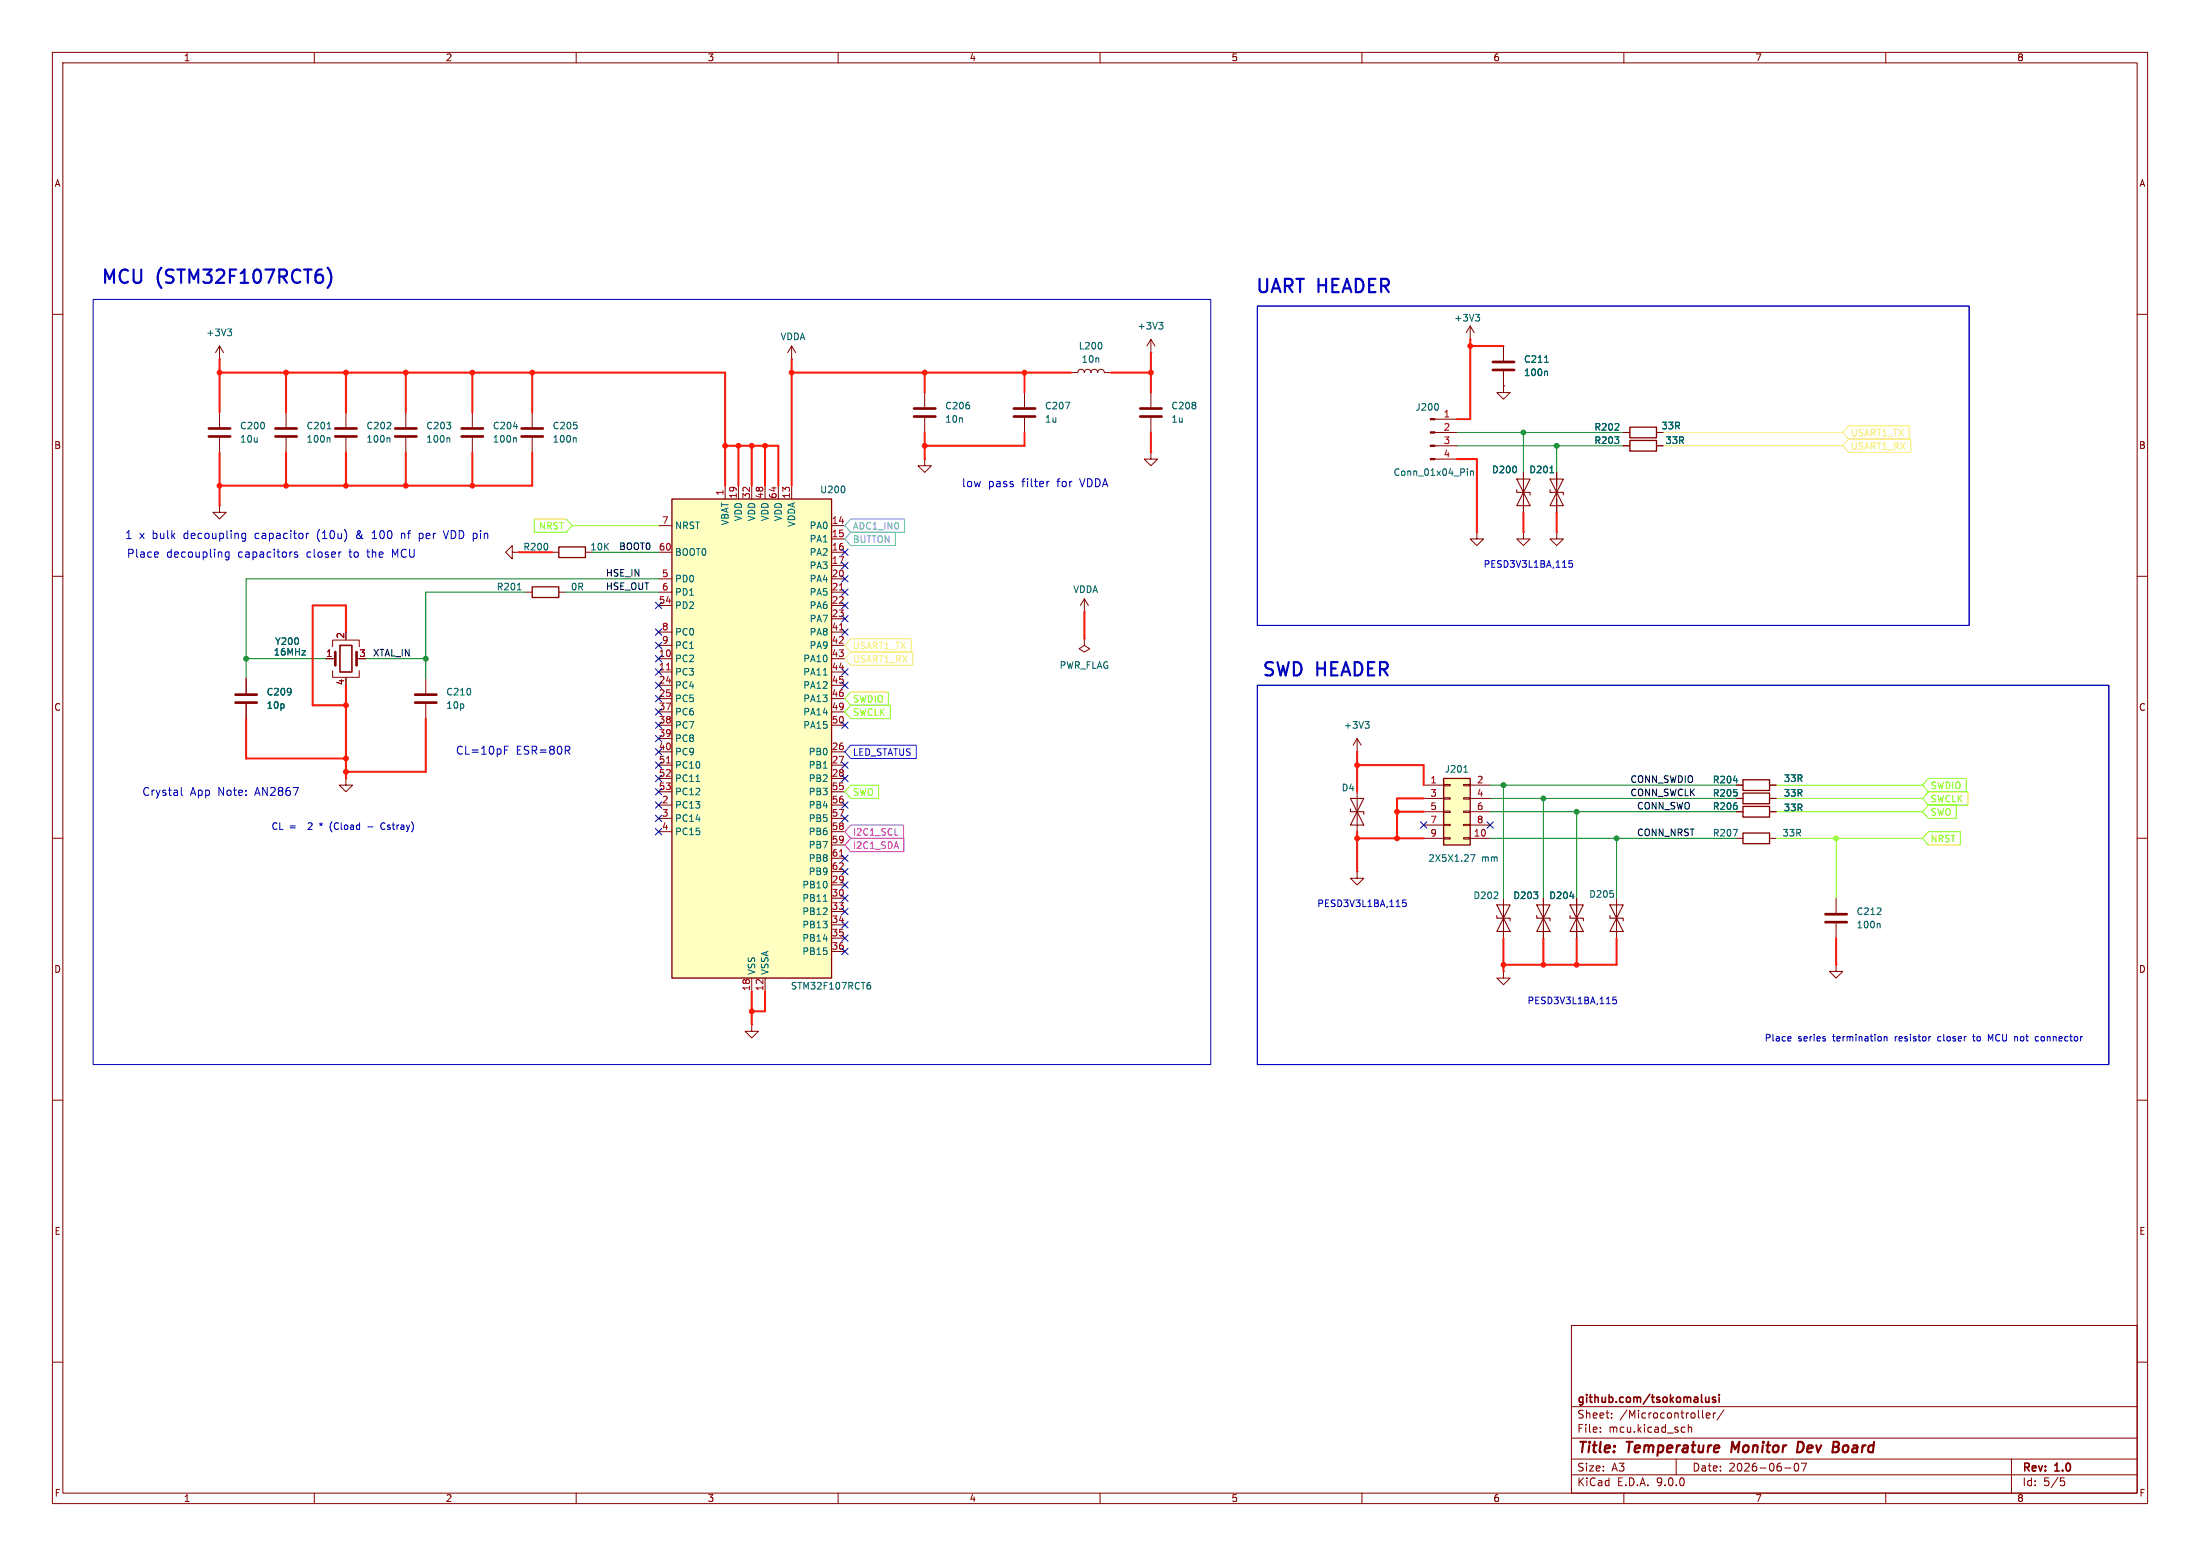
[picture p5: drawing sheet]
<svg xmlns="http://www.w3.org/2000/svg" width="420mm" height="297mm" viewBox="0 0 420 297" stroke-linecap="round" stroke-linejoin="round" font-family="sans-serif">
<g fill="none" stroke="#840000" stroke-width=".19">
<path d="M10 10h400v277h-400zM12 12h396v273h-396zM60 10v2M110 10v2M160 10v2M210 10v2M260 10v2M310 10v2M360 10v2M10 60h2M41.9 68.6h.1M41.9 66l-.8 1.3"/>
<path d="M41.9 66l.8 1.3M41.9 66v2.6M41.9 78.7v2.8M54.6 78.7v2.8M66 78.7v2.8M77.5 78.7v2.8M90.2 78.7v2.8M101.6 78.7v2.8M151.1 68.6h.1M151.1 66l-.7 1.3M151.1 66l.8 1.3M151.1 66v2.6"/>
<path d="M176.5 74.9v2.8M176.5 79.8v2.8M195.6 74.9v2.8M195.6 79.8v2.8M204.5 71.1h1.2a.64 .64 0 0 1 .7-.6 .64 .64 0 0 1 .6 .6 .64 .64 0 0 1 .6-.6 .64 .64 0 0 1 .7 .6 .64 .64 0 0 1 .6-.6 .64 .64 0 0 1 .6 .6 .64 .64 0 0 1 .7-.6 .64 .64 0 0 1 .6 .6h1.3M219.7 67.3h.1M219.7 64.8v2.5M219.7 74.9v2.8M219.7 79.8v2.8M219.7 64.8l-.8 1.2M219.7 64.8l.8 1.2M280.7 64.8h.1"/>
<path d="M280.7 62.2l-.8 1.3M280.7 62.2l.7 1.3M280.7 62.2v2.6M408 60h2M41.9 96.5v1.3h1.3l-1.3 1.3-1.3-1.3h1.3M41.9 96.5h.1M41.9 83.6v2.8M54.6 83.6v2.8M66 83.6v2.8M77.5 83.6v2.8M90.2 83.6v2.8M101.6 83.6v2.8"/>
<path d="M176.5 87.6v1.3h1.3l-1.3 1.3-1.2-1.3h1.2M176.5 87.6h.1M219.7 86.4v1.2h1.3l-1.3 1.3-1.3-1.3h1.3M219.7 86.4h.1M10 110h2M97.8 105.4v-1.3l-1.3 1.3 1.3 1.3v-1.3h1.3M99.1 105.4h.1M100.3 113h1.3M105.4 105.4h1.3M106.7 113h1.2M111.8 105.4h1.2M207 116.8h.1"/>
<path d="M207 114.3l-.8 1.3M207 114.3l.8 1.3M207 114.3v2.5M408 110h2M62.2 125.7h1.8M63.5 123.4v-1.2h5.1v1.2M63.5 128v1.3h5.1v-1.3M66 129.3v.2M81.3 129.5v2.8M81.3 134.4v2.8M207 121.9v1.3l1 .6-1 .7-1-.7 1-.6M207 121.9h.1"/>
<path d="M10 160h2M66 148.6v1.3h1.3l-1.3 1.2-1.2-1.2h1.2M66 148.6h.1M259.1 151.1v7.7M331.5 152.4h1.2M337.8 152.4h1.3M408 160h2M259.1 166.4v1.2h1.2l-1.2 1.3-1.3-1.3h1.3M259.1 166.4h.1M287 171.5v7.6M301 171.5v7.6M331.5 160h1.2"/>
<path d="M337.8 160h1.3M143.5 195.6v1.3h1.3l-1.3 1.2-1.3-1.2h1.3M143.5 195.6h.1M287 185.4v1.3h1.3l-1.3 1.3-1.3-1.3h1.3M287 185.4h.1M10 210h2M408 210h2M300 253h108v32h-108zM10 260h2M300 278.5h108M300 274.5h108M300 268.5h108"/>
<path d="M305.5 273.2v.2M305.5 272.5v.1M307.7 270.5v.2M307.7 269.8v.1M320 278.5v3M321.2 272.4l.5 .1M321.7 273.3l-.5 .1M322.3 272.5l.2-.1 .4 .1v.9M322.3 271.9v1.5M325 269.2v1.3l.2 .2M325.7 270.2l.7-.2v-.2l-.5-.1-.2 .2 .1 .7h.6M327.1 269.7v1"/>
<path d="M327.5 269.7l-.3 .1-.1 .2M329.1 269.1l-1.3 1.9M342.7 279.4l.2-.1a.8 .8 0 0 1 .5 .7 .8 .8 0 0 1-.5 .8l-.2-.2-.2-.4zM343.9 279.3h1l-.7 1.5M384 278.5v6.5M408 260h2M60 285v2M110 285v2M160 285v2M210 285v2M260 285v2M300 281.5h108"/>
<path d="M310 285v2M340.7 280.2h1.2M360 285v2M393.4 282.1h.7M393.5 282.7h.4l.3 .2-.2 .6-.5 .1"/>
</g>
<path d="M330.7 275.2l-.2 2M344 275.3l-.7-.1-.3 2h.5l.5-.3" fill="none" stroke="#840000" stroke-width=".4"/>
<path d="M64.9 123.2h2.3v5.1h-2.3zM325.6 266.7l.1 .9 .3 .1 .3-.2M326.3 266.7v1M327.5 266.8l-.4-.1-.2 .2 .1 .2 .5 .2v.3h-.6M328.2 266.2v.1M328.2 266.7v1" fill="none" stroke="#840000" stroke-width=".3"/>
<path d="M257.8 154.4v.5h2.5v.5M257.8 152.4h2.5l-1.2 2.5zM259.1 154.9l1.2 2.6h-2.5zM285.7 174.8v.5h2.6v.5M285.7 172.7h2.6l-1.3 2.6zM287 175.3l1.3 2.5h-2.6zM299.7 174.8v.5h2.6v.5M299.7 172.7h2.6l-1.3 2.6zM301 175.3l1.3 2.5h-2.6z" fill="none" stroke="#840000" stroke-width=".2"/>
<path d="M101.6 112h5.1v2h-5.1zM106.7 104.4h5.1v2h-5.1zM332.7 151.4h5.1v2h-5.1zM332.7 159h5.1v2h-5.1z" fill="none" stroke="#840000" stroke-width=".25"/>
<g fill="none" stroke="#006464" stroke-width=".19">
<path d="M43.4 62.8h.8l-.4 .5M44 63.3l.2 .2v.3l-.2 .3M203.4 76.8h.8l-.5 1.2M210.3 65.6v.8M221.2 61.5h.8l-.4 .5M221.8 62l.2 .3v.3l-.2 .2M281.7 60h.8l-.5 .5M282.2 60.5l.3 .2v.3l-.3 .3M62.5 81.9h.7M62.8 83.6l.2 .1v.7M74.3 83.6l.1 .1v.7M85.7 83.6l.2 .1v.7"/>
<path d="M98 81.4h.8M98.4 83.6l.2 .1v.7M109.8 83.6l.2 .1v.7M98.8 112.6h.7M330.9 158.3h.8l-.5 1.3M299.7 171.1h.8"/>
</g>
<g fill="none" stroke="#840000" stroke-width=".51">
<path d="M174.5 78h4.1M174.5 79.5h4.1M193.5 78h4.1M193.5 79.5h4.1M217.7 78h4M217.7 79.5h4M39.9 81.8h4M39.9 83.3h4M52.6 81.8h4M52.6 83.3h4M64 81.8h4.1M64 83.3h4.1"/>
<path d="M75.4 81.8h4.1M75.4 83.3h4.1M88.1 81.8h4.1M88.1 83.3h4.1M99.6 81.8h4M99.6 83.3h4M64 124.5v2.5M68.1 124.5v2.5M79.2 132.6h4.1M79.2 134.1h4.1"/>
</g>
<path d="M128.3 95.3h30.4v91.4h-30.4z" fill="#ffffc2"/>
<path d="M128.3 95.3h30.4v91.4h-30.4zM311.1 81.5h5.1v2.1h-5.1zM311.1 84.1h5.1v2h-5.1zM332.7 153.9h5.1v2.1h-5.1zM332.7 148.8h5.1v2.1h-5.1z" fill="none" stroke="#840000" stroke-width=".25"/>
<g fill="none" stroke="#840000" stroke-width=".19">
<path d="M287 73.7v1.2h1.3l-1.3 1.3-1.3-1.3h1.3M287 73.7h.1M287 66v2.8M287 70.9v2.8M138.4 92.7v2.6M141 92.7v2.6M143.5 92.7v2.6M146 92.7v2.6M148.6 92.7v2.6M151.1 92.7v2.6M273.9 82.6h4.2M273.9 85.1h4.2"/>
<path d="M273.9 80h4.2M273.9 87.6h4.2M290.8 90.2v7.6M297.2 90.2v7.6M309.9 82.6h1.2M309.9 85.1h1.2M316.2 82.6h1.3M316.2 85.1h1.3M125.7 100.3h2.6M125.7 105.4h2.6M125.7 110.5h2.6M125.7 113h2.6"/>
<path d="M125.7 115.6h2.6M158.7 100.3h2.6M158.7 105.4h2.6M158.7 110.5h2.6M158.7 113h2.6M158.7 115.6h2.6M158.7 102.9h2.6M158.7 108h2.6M158.7 118.1h2.6M281.9 101.6v1.3h1.3l-1.3 1.2-1.2-1.2h1.2M281.9 101.6h.1M290.8 101.6v1.3h1.3l-1.3 1.2-1.2-1.2h1.2"/>
<path d="M290.8 101.6h.1M297.2 101.6v1.3h1.2l-1.2 1.2-1.3-1.2h1.3M297.2 101.6h.1M47 129.5v2.8M47 134.4v2.8M125.7 120.7h2.6M125.7 123.2h2.6M125.7 125.7h2.6M125.7 128.3h2.6M125.7 130.8h2.6M125.7 133.4h2.6M125.7 135.9h2.6"/>
<path d="M125.7 138.4h2.6M158.7 120.7h2.6M158.7 123.2h2.6M158.7 125.7h2.6M158.7 128.3h2.6M158.7 130.8h2.6M158.7 133.4h2.6M158.7 135.9h2.6M158.7 138.4h2.6M125.7 141h2.6M125.7 143.5h2.6M125.7 146.1h2.6"/>
<path d="M125.7 148.6h2.6M125.7 151.1h2.6M125.7 153.7h2.6M125.7 156.2h2.6M125.7 158.8h2.6M158.7 143.5h2.6M158.7 146.1h2.6M158.7 148.6h2.6M158.7 151.1h2.6M158.7 153.7h2.6M158.7 156.2h2.6M158.7 158.8h2.6"/>
<path d="M331.5 154.9h1.2M331.5 149.9h1.2M337.8 154.9h1.3M337.8 149.9h1.3M158.7 161.3h2.6M158.7 163.8h2.6M158.7 166.4h2.6M158.7 168.9h2.6M158.7 171.5h2.6M158.7 174h2.6M158.7 176.5h2.6M158.7 179.1h2.6"/>
<path d="M294.6 171.5v7.6M308.6 171.5v7.6M350.5 171.5v2.7M350.5 176.3v2.8M143.5 186.7v2.5M146 186.7v2.5M158.7 181.6h2.6M350.5 184.2v1.2h1.3l-1.3 1.3-1.3-1.3h1.3M350.5 184.2h.1"/>
</g>
<path d="M160.3 112.6h.7M127.2 127.9h.8M160.3 120.2h.7M127.2 145.6h.8M160.3 163.4h.7" fill="none" stroke="#a90000" stroke-width=".19"/>
<g fill="none" stroke="#006464" stroke-width=".19">
<path d="M274.5 77.2l.1 .3-.1 .7M294.9 69.2h.7M295.2 70.9l.2 .1v.7M161.2 93v.8M280.1 89.5v.1M280.1 89.9v.8M280.7 89.9v.8M280.7 90l.2-.1 .3 .1 .1 .7M295.9 90.2h.7M157.2 128.8h.7M132.9 149.2h.7M330.9 149h.8"/>
<path d="M157.2 172h.7M358.7 176.3l.2 .1v.7M165.7 188h.3l.2 .2v.5l-.5 .1M166.1 187.5l-.4 .1"/>
</g>
<path d="M289.6 93.5v.5h2.5v.5M289.6 91.4h2.5l-1.3 2.6zM290.8 94l1.3 2.5h-2.5zM295.9 93.5v.5h2.5v.5M295.9 91.4h2.5l-1.2 2.6zM297.2 94l1.2 2.5h-2.5zM293.4 174.8v.5h2.5v.5M293.4 172.7h2.5l-1.3 2.6zM294.6 175.3l1.3 2.5h-2.5zM307.3 174.8v.5h2.6v.5M307.3 172.7h2.6l-1.3 2.6zM308.6 175.3l1.3 2.5h-2.6z" fill="none" stroke="#840000" stroke-width=".2"/>
<path d="M285 69.1h4.1M285 70.6h4.1M45 132.6h4M45 134.1h4M348.5 174.5h4.1M348.5 176h4.1" fill="none" stroke="#840000" stroke-width=".51"/>
<g fill="#840000" stroke="#840000" stroke-width=".19">
<path d="M273 79.9h.9v.2h-.9z"/>
<path d="M273 82.4h.9v.3h-.9z"/>
<path d="M273 85h.9v.2h-.9z"/>
<path d="M273 87.5h.9v.3h-.9z"/>
</g>
<path d="M275.6 148.6h5.1v12.7h-5.1z" fill="#ffffc2"/>
<path d="M275.6 148.6h5.1v12.7h-5.1z" fill="none" stroke="#840000" stroke-width=".25"/>
<g fill="none" stroke="#840000" stroke-width=".19">
<path d="M287 73.7h.1M287 66v2.8M287 70.9v2.8M290.8 90.2v2.5M290.8 95.3v2.5M297.2 90.2v2.5M297.2 95.3v2.5M309.9 85.1h1.2M309.9 82.6h1.2M316.2 85.1h1.3M316.2 82.6h1.3M47 129.5v2.8"/>
<path d="M47 134.4v2.8M62.2 125.7h1.3M259.1 143.5h.1M259.1 141l-.8 1.2M259.1 141l.7 1.2M259.1 141v2.5M271.8 149.9h3.8M271.8 152.4h3.8M271.8 154.9h3.8M271.8 157.5h3.8M275.6 149.7h1.3v.3h-1.3zM275.6 152.3h1.3v.2h-1.3z"/>
<path d="M275.6 154.8h1.3v.3h-1.3zM275.6 157.4h1.3v.2h-1.3zM275.6 159.9h1.3v.2h-1.3zM279.4 149.7h1.3v.3h-1.3zM279.4 152.3h1.3v.2h-1.3zM279.4 154.8h1.3v.3h-1.3zM279.4 157.4h1.3v.2h-1.3zM279.4 159.9h1.3v.2h-1.3zM280.7 149.9h3.8M280.7 152.4h3.8M280.7 154.9h3.8M280.7 157.5h3.8"/>
<path d="M331.5 149.9h1.2M331.5 152.4h1.2M331.5 154.9h1.2M337.8 149.9h1.3M337.8 152.4h1.3M337.8 154.9h1.3M271.8 160h3.8M280.7 160h3.8M294.6 171.5v2.5M294.6 176.5v2.6M301 171.5v2.5M301 176.5v2.6"/>
</g>
<path d="M294.9 69.2h.7M295.2 70.9l.2 .1v.7M295.9 90.2h.7M260.6 137.7h.8l-.4 .5M261.1 138.2l.3 .3v.3l-.3 .2M279.5 147.4h.7M330.9 149h.8M280.7 163.1h.9l-.6 1.3M299.7 171.1h.8" fill="none" stroke="#006464" stroke-width=".19"/>
<path d="M317.5 82.6h34.3M317.5 85.1h34.3M352.9 83.8h11.9v2.6h-11.9l-1.1-1.3zM352.9 81.3h11.6v2.5h-11.6l-1.1-1.2zM162.4 124.5h11.9v2.5h-11.9l-1.1-1.3zM162.4 121.9h11.6v2.6h-11.6l-1.1-1.3z" fill="none" stroke="#ffeb67" stroke-width=".19"/>
<g fill="none" stroke="#80ff14" stroke-width=".19">
<path d="M102 99.1h6.1l1.1 1.2-1.1 1.3h-6.1zM109.2 100.3h16.5M162.4 132.1h7.2v2.5h-7.2l-1.1-1.2zM162.4 134.6h7.6v2.6h-7.6l-1.1-1.3zM162.4 149.9h5.3v2.5h-5.3l-1.1-1.3zM339.1 154.9h27.9M339.1 152.4h27.9M339.1 149.9h27.9M368.1 148.6h7.2v2.5h-7.2l-1.1-1.2zM368.1 158.7h6.2v2.6h-6.2l-1.1-1.3zM368.1 153.7h5.4v2.5h-5.4l-1.1-1.3zM368.1 151.1h7.6v2.6h-7.6l-1.1-1.3z"/>
<path d="M339.1 160h27.9M350.5 160v11.5"/>
</g>
<path d="M162.4 157.5h10.1v2.5h-10.1l-1.1-1.2zM170.9 159.4h.6M162.4 160h10.2v2.6h-10.2l-1.1-1.3z" fill="none" stroke="#fc0bff" stroke-width=".19"/>
<path d="M162.4 99.1h10.3v2.5h-10.3l-1.1-1.3zM162.4 101.6h8.5v2.5h-8.5l-1.1-1.2z" fill="none" stroke="#23e8ff" stroke-width=".19"/>
<path d="M162.4 142.2h12.5v2.6h-12.5l-1.1-1.3z" fill="none" stroke="#2800ff" stroke-width=".19"/>
<g fill="none" stroke="#ff1a05" stroke-width=".38">
<path d="M41.9 68.6v10.1M41.9 71.1h96.5v21.6M54.6 71.1v7.6M66 71.1v7.6M77.5 71.1v7.6M90.2 71.1v7.6M101.6 71.1v7.6M151.1 71.1h53.4M151.1 68.6v24.1M176.5 71.1v3.8M195.6 71.1v3.8M212.1 71.1h7.6"/>
<path d="M219.7 67.3v7.6M280.7 64.8v15.2h-2.6M280.7 66h6.3M41.9 86.4v10.1M54.6 86.4v6.3M66 86.4v6.3M77.5 86.4v6.3M90.2 86.4v6.3M101.6 86.4v6.3h-59.7M138.4 85.1h10.2v7.6M141 85.1v7.6M143.5 85.1v7.6"/>
<path d="M146 85.1v7.6M176.5 82.6v5M195.6 82.6v2.5h-19.1M219.7 82.6v3.8M278.1 87.6h3.8v14M290.8 97.8v3.8M297.2 97.8v3.8M99.1 105.4h6.3M207 116.8v5.1M47 137.2v7.6h19M66 120.7v-5.1h-6.3v19h6.3M66 130.8v17.8"/>
<path d="M81.3 137.2v10.1h-15.3M259.1 143.5v7.6M259.1 158.8v7.6M259.1 146.1h12.7v3.8M266.7 154.9h5.1M271.8 152.4h-5.1v7.6M259.1 160h12.7M287 179.1v6.3M294.6 179.1v5.1M301 179.1v5.1M308.6 179.1v5.1h-21.6M350.5 179.1v5.1"/>
<path d="M143.5 189.2v6.4M146 189.2v3.8h-2.5"/>
</g>
<g fill="none" stroke="#009600" stroke-width=".19">
<path d="M278.1 82.6h31.8M278.1 85.1h31.8M290.8 82.6v7.6M297.2 85.1v5.1M100.3 113h-19v16.5M107.9 113h17.8M113 105.4h12.7M125.7 110.5h-78.7v19M47 125.7h15.2M69.8 125.7h11.5M284.5 154.9h47M284.5 149.9h47"/>
<path d="M284.5 152.4h47M287 149.9v21.6M294.6 152.4v19.1M301 154.9v16.6M284.5 160h47M308.6 160v11.5"/>
</g>
<g fill="none" stroke="#000084" stroke-width=".19">
<path d="M125.1 115l1.2 1.2M126.3 115l-1.2 1.2M160.7 112.4l1.2 1.2M160.7 107.3l1.2 1.3M160.7 104.8l1.2 1.2M160.7 117.5l1.2 1.2M160.7 115l1.2 1.2M160.7 109.9l1.2 1.2M161.9 112.4l-1.2 1.2M161.9 107.3l-1.2 1.3M161.9 104.8l-1.2 1.2M161.9 115l-1.2 1.2"/>
<path d="M161.9 117.5l-1.2 1.2M161.9 109.9l-1.2 1.2M125.1 120l1.2 1.3M125.1 135.3l1.2 1.2M125.1 137.8l1.2 1.2M125.1 132.7l1.2 1.3M125.1 122.6l1.2 1.2M125.1 125.1l1.2 1.2M125.1 127.7l1.2 1.2M125.1 130.2l1.2 1.2M126.3 120l-1.2 1.3M126.3 135.3l-1.2 1.2"/>
<path d="M126.3 137.8l-1.2 1.2M126.3 132.7l-1.2 1.3M126.3 122.6l-1.2 1.2M126.3 125.1l-1.2 1.2M126.3 127.7l-1.2 1.2M126.3 130.2l-1.2 1.2M160.7 130.2l1.2 1.2M160.7 137.8l1.2 1.2M160.7 127.7l1.2 1.2M160.7 120l1.2 1.3M161.9 130.2l-1.2 1.2M161.9 137.8l-1.2 1.2"/>
<path d="M161.9 127.7l-1.2 1.2M161.9 120l-1.2 1.3M125.1 148l1.2 1.2M125.1 150.5l1.2 1.2M125.1 145.4l1.2 1.3M125.1 142.9l1.2 1.2M125.1 140.4l1.2 1.2M125.1 153.1l1.2 1.2M125.1 158.1l1.2 1.3M125.1 155.6l1.2 1.2M126.3 148l-1.2 1.2M126.3 142.9l-1.2 1.2"/>
<path d="M126.3 150.5l-1.2 1.2M126.3 145.4l-1.2 1.3M126.3 155.6l-1.2 1.2M126.3 140.4l-1.2 1.2M126.3 153.1l-1.2 1.2M126.3 158.1l-1.2 1.3M160.7 145.4l1.2 1.3M160.7 153.1l1.2 1.2M160.7 155.6l1.2 1.2M160.7 148l1.2 1.2M161.9 145.4l-1.2 1.3M161.9 153.1l-1.2 1.2"/>
<path d="M161.9 155.6l-1.2 1.2M161.9 148l-1.2 1.2M271.2 156.9l1.2 1.2M272.4 156.9l-1.2 1.2M283.9 156.9l1.2 1.2M285.1 156.9l-1.2 1.2M160.7 168.3l1.2 1.2M160.7 178.5l1.2 1.2M160.7 165.8l1.2 1.2M160.7 170.8l1.2 1.3M160.7 175.9l1.2 1.2M160.7 173.4l1.2 1.2"/>
<path d="M160.7 163.2l1.2 1.2M161.9 168.3l-1.2 1.2M161.9 178.5l-1.2 1.2M161.9 165.8l-1.2 1.2M161.9 170.8l-1.2 1.3M161.9 175.9l-1.2 1.2M161.9 173.4l-1.2 1.2M161.9 163.2l-1.2 1.2M160.7 181l1.2 1.2M161.9 181l-1.2 1.2"/>
</g>
<g fill="none" stroke="#0000c2" stroke-width=".19">
<path d="M17.8 57.2h213.3v146h-213.3zM240 58.4h135.9v61h-135.9zM200.3 91.9l-.3 .1M206.1 91.4l.5 1.5M30 105.3l.2 .4-.7 .2M30.2 106.3l-.2 .1M43.7 105.3v1.3l-.3 .3-.3-.1M43.7 105.4l-.4-.1-.3 .3 .1 .7h.6M46.3 102.7h.6M46.3 101.9h.6M46.9 101.8v1.2l-.2 .2-.3 .1M56.8 105.4l-.4-.1-.2 .3 .1 .2 .5 .1v.4h-.6"/>
<path d="M58.9 101.8l-.3 .1M61 101.1a1.79 1.79 0 0 0 0 2.2M65 105.3h.1M68.6 101.3l-.2 .1-.1 .2 .6 .9M68.7 101.8l-.6 .5 .1 .4 .4 .1M71 102.8h.9M71.2 101.6l.3-.3v1.5M76.6 101.9l.3-.1 .3 .1 .1 .9M80.7 101.9v.8M86.5 101.3h-.4v1.5h.4M300.2 107h-.6l-.1 .6 .2-.1 .4 .1 .1 .1v.5l-.2 .1-.5-.1M240 130.8h162.6v72.4h-162.6z"/>
<path d="M34.6 150.3v1.3l.2 .2M61 157.2l.3 .1M63.3 156.9a1.49 1.49 0 0 0 0 1.8M70.2 157.8h1M73.4 157.1a.59 .59 0 0 0-.7 .6 .59 .59 0 0 0 .7 .6M96.3 143.2h.5M96.3 142.4h.7M108.3 143.2l.5 .8M108.6 142.5l.2 .2-.2 .5M268.4 171.8h-.6l-.1 .6 .2-.1h.5l.1 .2-.1 .4-.2 .1-.5-.1M308.5 190.3h-.6v.6l.2-.1 .4 .1 .1 .1-.1 .5-.1 .1-.5-.1M341.7 197.9l.2 .3-.6 .1"/>
<path d="M341.9 198.6l-.2 .1M348.4 198.3v.3M359.7 197.9v.8M359.7 198l.2-.1h.3v.8M368.6 197.9h-.3M376.6 197.9h.5M376.7 197.4l.1 1.2M380 198.3l-.4-.9v1.3M388.7 197.9h.4M388.7 198.6h.4"/>
</g>
<path d="M62.5 51.1a2.91 2.91 0 0 1 0 3.9" fill="none" stroke="#0000c2" stroke-width=".41"/>
<g fill="#ff1a05" stroke="#ff1a05" stroke-width=".19">
<circle cx="90.2" cy="71.1" r=".46"/>
<circle cx="77.5" cy="71.1" r=".46"/>
<circle cx="66" cy="71.1" r=".46"/>
<circle cx="66" cy="92.7" r=".46"/>
<circle cx="77.5" cy="92.7" r=".46"/>
<circle cx="41.9" cy="92.7" r=".46"/>
<circle cx="41.9" cy="71.1" r=".46"/>
<circle cx="54.6" cy="92.7" r=".46"/>
<circle cx="54.6" cy="71.1" r=".46"/>
<circle cx="66" cy="144.8" r=".46"/>
<circle cx="66" cy="147.3" r=".46"/>
<circle cx="143.5" cy="193" r=".46"/>
<circle cx="90.2" cy="92.7" r=".46"/>
<circle cx="66" cy="134.6" r=".46"/>
<circle cx="101.6" cy="71.1" r=".46"/>
<circle cx="138.4" cy="85.1" r=".46"/>
<circle cx="141" cy="85.1" r=".46"/>
<circle cx="176.5" cy="85.1" r=".46"/>
<circle cx="151.1" cy="71.1" r=".46"/>
<circle cx="143.5" cy="85.1" r=".46"/>
<circle cx="146" cy="85.1" r=".46"/>
<circle cx="195.6" cy="71.1" r=".46"/>
<circle cx="176.5" cy="71.1" r=".46"/>
<circle cx="219.7" cy="71.1" r=".46"/>
<circle cx="280.7" cy="66" r=".46"/>
<circle cx="259.1" cy="160" r=".46"/>
<circle cx="266.7" cy="154.9" r=".46"/>
<circle cx="266.7" cy="160" r=".46"/>
<circle cx="259.1" cy="146.1" r=".46"/>
<circle cx="287" cy="184.2" r=".46"/>
<circle cx="294.6" cy="184.2" r=".46"/>
<circle cx="301" cy="184.2" r=".46"/>
</g>
<g fill="#009600" stroke="#009600" stroke-width=".19">
<circle cx="47" cy="125.7" r=".46"/>
<circle cx="81.3" cy="125.7" r=".46"/>
<circle cx="308.6" cy="160" r=".46"/>
<circle cx="290.8" cy="82.6" r=".46"/>
<circle cx="297.2" cy="85.1" r=".46"/>
<circle cx="287" cy="149.9" r=".46"/>
<circle cx="301" cy="154.9" r=".46"/>
<circle cx="294.6" cy="152.4" r=".46"/>
</g>
<circle cx="350.5" cy="160" r=".46" fill="#80ff14" stroke="#80ff14" stroke-width=".19"/>
<g font-size="3.5" fill="#0000c2">
<text x="19.1" y="54.7">MCU</text>
<text x="29.9" y="54.7">(STM32F107RCT6)</text>
<text x="239.5" y="56.5">UART HEADER</text>
<text x="240.7" y="129.6">SWD HEADER</text>
</g>
<g font-size="2.8" fill="#840000">
<text x="301" y="277.9">Title:</text>
<text x="310.6" y="277.9">Temperature</text>
<text x="331.4" y="277.9">Monitor</text>
<text x="344.7" y="277.9">Dev</text>
<text x="352.3" y="277.9">Board</text>
</g>
<g font-size="2.1" fill="#0000c2">
<text x="183.5" y="93.3">low</text>
<text x="188.7" y="93.3">pass</text>
<text x="195.3" y="93.3">filter</text>
<text x="202.3" y="93.3">for</text>
<text x="206.9" y="93.3">VDDA</text>
<text x="23.7" y="103.2">1</text>
<text x="24.1" y="106.7">Place</text>
<text x="26.6" y="103.2">x</text>
<text x="29.3" y="103.2">bulk</text>
<text x="31.8" y="106.7">decoupling</text>
<text x="35.5" y="103.2">decoupling</text>
<text x="45.5" y="106.7">capacitors</text>
<text x="49.3" y="103.2">capacitor</text>
<text x="58.7" y="106.7">closer</text>
<text x="61.4" y="103.2">(10u)</text>
<text x="67" y="106.7">to</text>
<text x="69.2" y="103.2">&amp;</text>
<text x="70.5" y="106.7">the</text>
<text x="72.5" y="103.2">100</text>
<text x="75.4" y="106.7">MCU</text>
<text x="78.3" y="103.2">nf</text>
<text x="82" y="103.2">per</text>
<text x="87" y="103.2">VDD pin</text>
<text x="86.9" y="144.3">CL=10pF</text>
<text x="98.5" y="144.3">ESR=80R</text>
<text x="27.1" y="152.1">Crystal</text>
<text x="36.3" y="152.1">App</text>
<text x="41.7" y="152.1">Note:</text>
<text x="48.9" y="152.1">AN2867</text>
</g>
<g font-size="2.1" fill="#840000">
<text x="301" y="268.2">github.com/tsokomalusi</text>
<text x="301" y="273.7">File:</text>
<text x="301" y="271">Sheet:</text>
<text x="307.1" y="273.7">mcu.kicad_sch</text>
<text x="309.2" y="271">/Microcontroller/</text>
<text x="301" y="281.1">Size:</text>
<text x="307.6" y="281.1">A3</text>
<text x="323" y="281.1">Date:</text>
<text x="330" y="281.1">2026-06-07</text>
<text x="386" y="281.3">Rev:</text>
<text x="392.4" y="281.3">1.0</text>
<text x="301" y="283.9">KiCad</text>
<text x="308.7" y="283.9">E.D.A.</text>
<text x="316.3" y="283.9">9.0.0</text>
<text x="386" y="283.9">Id:</text>
<text x="390.1" y="283.9">5/5</text>
</g>
<g font-size="1.8" fill="#840000">
<text x="35" y="11.9">1</text>
<text x="85" y="11.9">2</text>
<text x="135" y="11.9">3</text>
<text x="185" y="11.9">4</text>
<text x="235" y="11.9">5</text>
<text x="285" y="11.9">6</text>
<text x="335" y="11.9">7</text>
<text x="385" y="11.9">8</text>
<text x="10.3" y="35.9">A</text>
<text x="408.3" y="35.9">A</text>
<text x="10.3" y="85.9">B</text>
<text x="408.2" y="85.9">B</text>
<text x="10.3" y="135.9">C</text>
<text x="408.2" y="135.9">C</text>
<text x="10.3" y="185.9">D</text>
<text x="408.2" y="185.9">D</text>
<text x="10.3" y="235.9">E</text>
<text x="408.3" y="235.9">E</text>
<text x="10.3" y="285.9">F</text>
<text x="35" y="286.9">1</text>
<text x="85" y="286.9">2</text>
<text x="135" y="286.9">3</text>
<text x="185" y="286.9">4</text>
<text x="235" y="286.9">5</text>
<text x="285" y="286.9">6</text>
<text x="335" y="286.9">7</text>
<text x="385" y="286.9">8</text>
<text x="408.3" y="285.9">F</text>
</g>
<g font-size="1.8" fill="#006464">
<text x="39.3" y="64.4">+3V3</text>
<text x="148.9" y="65.1">VDDA</text>
<text x="217.1" y="63.1">+3V3</text>
<text x="277.5" y="61.6">+3V3</text>
<text x="205.9" y="66.9">L200</text>
<text x="206.4" y="69.4">10n</text>
<text x="290.8" y="69.4">C211</text>
<text x="290.8" y="72">100n</text>
<text x="45.7" y="82.1">C200</text>
<text x="58.4" y="82.1">C201</text>
<text x="69.9" y="82.1">C202</text>
<text x="81.3" y="82.1">C203</text>
<text x="94" y="82.1">C204</text>
<text x="105.4" y="82.1">C205</text>
<text x="180.3" y="78.3">C206</text>
<text x="180.3" y="80.9">10n</text>
<text x="199.4" y="78.3">C207</text>
<text x="199.4" y="80.9">1u</text>
<text x="223.5" y="78.3">C208</text>
<text x="223.5" y="80.9">1u</text>
<text x="270.1" y="78.6">J200</text>
<text x="304.3" y="82.4">R202</text>
<text x="317.1" y="82.1">33R</text>
<text x="45.7" y="84.7">10u</text>
<text x="58.4" y="84.7">100n</text>
<text x="69.9" y="84.7">100n</text>
<text x="81.3" y="84.7">100n</text>
<text x="94" y="84.7">100n</text>
<text x="105.4" y="84.7">100n</text>
<text x="304.3" y="84.9">R203</text>
<text x="317.8" y="84.9">33R</text>
<text x="156.5" y="94.3">U200</text>
<text x="265.9" y="91">Conn_01x04_Pin</text>
<text x="284.7" y="90.5">D200</text>
<text x="291.9" y="90.5">D201</text>
<text x="128.8" y="101.2">NRST</text>
<text x="139.3" y="100.4" transform="rotate(-90 139.3 100.4)">VBAT</text>
<text x="141.8" y="99.6" transform="rotate(-90 141.8 99.6)">VDD</text>
<text x="144.4" y="99.6" transform="rotate(-90 144.4 99.6)">VDD</text>
<text x="146.9" y="99.6" transform="rotate(-90 146.9 99.6)">VDD</text>
<text x="149.5" y="99.6" transform="rotate(-90 149.5 99.6)">VDD</text>
<text x="152" y="100.7" transform="rotate(-90 152 100.7)">VDDA</text>
<text x="154.5" y="101.2">PA0</text>
<text x="99.8" y="105.3">R200</text>
<text x="112.6" y="105.3">10K</text>
<text x="128.8" y="106.3">BOOT0</text>
<text x="154.5" y="103.7">PA1</text>
<text x="154.5" y="106.3">PA2</text>
<text x="94.7" y="112.9">R201</text>
<text x="108.9" y="112.9">0R</text>
<text x="128.8" y="111.4">PD0</text>
<text x="128.8" y="113.9">PD1</text>
<text x="154.5" y="108.8">PA3</text>
<text x="154.5" y="111.4">PA4</text>
<text x="154.5" y="113.9">PA5</text>
<text x="204.8" y="113.4">VDDA</text>
<text x="128.8" y="116.4">PD2</text>
<text x="154.5" y="116.4">PA6</text>
<text x="154.5" y="119">PA7</text>
<text x="52.2" y="125.3">16MHz</text>
<text x="52.4" y="123.3">Y200</text>
<text x="128.8" y="121.5">PC0</text>
<text x="128.8" y="124.1">PC1</text>
<text x="154.5" y="121.5">PA8</text>
<text x="154.5" y="124.1">PA9</text>
<text x="128.8" y="126.6">PC2</text>
<text x="128.8" y="129.1">PC3</text>
<text x="128.8" y="131.7">PC4</text>
<text x="153.3" y="126.6">PA10</text>
<text x="153.3" y="129.1">PA11</text>
<text x="153.3" y="131.7">PA12</text>
<text x="202.2" y="127.9">PWR_FLAG</text>
<text x="50.8" y="132.9">C209</text>
<text x="50.8" y="135.5">10p</text>
<text x="85.1" y="132.9">C210</text>
<text x="85.1" y="135.5">10p</text>
<text x="128.8" y="134.2">PC5</text>
<text x="128.8" y="136.8">PC6</text>
<text x="153.3" y="134.2">PA13</text>
<text x="153.3" y="136.8">PA14</text>
<text x="128.8" y="139.3">PC7</text>
<text x="128.8" y="141.8">PC8</text>
<text x="153.3" y="139.3">PA15</text>
<text x="256.4" y="139.3">+3V3</text>
<text x="128.8" y="144.4">PC9</text>
<text x="128.8" y="146.9">PC10</text>
<text x="128.8" y="149.5">PC11</text>
<text x="154.3" y="144.4">PB0</text>
<text x="154.3" y="146.9">PB1</text>
<text x="154.3" y="149.5">PB2</text>
<text x="275.7" y="147.7">J201</text>
<text x="326.9" y="149.7">R204</text>
<text x="340.4" y="149.5">33R</text>
<text x="128.8" y="152">PC12</text>
<text x="128.8" y="154.5">PC13</text>
<text x="154.3" y="152">PB3</text>
<text x="154.3" y="154.5">PB4</text>
<text x="256" y="151.2">D4</text>
<text x="326.9" y="152.2">R205</text>
<text x="326.9" y="154.8">R206</text>
<text x="340.4" y="152.2">33R</text>
<text x="340.4" y="155">33R</text>
<text x="128.8" y="157.1">PC14</text>
<text x="128.8" y="159.6">PC15</text>
<text x="154.3" y="157.1">PB5</text>
<text x="154.3" y="159.6">PB6</text>
<text x="326.9" y="159.9">R207</text>
<text x="340.2" y="159.9">33R</text>
<text x="154.3" y="162.2">PB7</text>
<text x="154.3" y="164.7">PB8</text>
<text x="154.3" y="167.2">PB9</text>
<text x="272.6" y="164.7">2X5X1.27</text>
<text x="282.8" y="164.7">mm</text>
<text x="153.1" y="169.8">PB10</text>
<text x="153.1" y="172.3">PB11</text>
<text x="281.2" y="171.8">D202</text>
<text x="288.8" y="171.8">D203</text>
<text x="295.7" y="171.8">D204</text>
<text x="303.3" y="171.6">D205</text>
<text x="153.1" y="174.9">PB12</text>
<text x="153.1" y="177.4">PB13</text>
<text x="153.1" y="179.9">PB14</text>
<text x="354.3" y="174.9">C212</text>
<text x="354.3" y="177.4">100n</text>
<text x="153.1" y="182.5">PB15</text>
<text x="144.4" y="186.2" transform="rotate(-90 144.4 186.2)">VSS</text>
<text x="146.9" y="186.2" transform="rotate(-90 146.9 186.2)">VSSA</text>
<text x="150.9" y="189.1">STM32F107RCT6</text>
</g>
<g font-size="1.8" fill="#a90000">
<text x="275.5" y="79.8">1</text>
<text x="275.5" y="82.3">2</text>
<text x="275.5" y="84.8">3</text>
<text x="275.5" y="87.4">4</text>
<text x="138.2" y="94.7" transform="rotate(-90 138.2 94.7)">1</text>
<text x="140.7" y="95.3" transform="rotate(-90 140.7 95.3)">19</text>
<text x="143.3" y="95.3" transform="rotate(-90 143.3 95.3)">32</text>
<text x="145.8" y="95.3" transform="rotate(-90 145.8 95.3)">48</text>
<text x="148.3" y="95.3" transform="rotate(-90 148.3 95.3)">64</text>
<text x="150.9" y="95.3" transform="rotate(-90 150.9 95.3)">13</text>
<text x="126.3" y="100.1">7</text>
<text x="158.7" y="100.1">14</text>
<text x="125.7" y="105.2">60</text>
<text x="158.7" y="102.6">15</text>
<text x="158.7" y="105.2">16</text>
<text x="158.7" y="107.7">17</text>
<text x="126.3" y="110.2">5</text>
<text x="126.3" y="112.8">6</text>
<text x="158.7" y="110.2">20</text>
<text x="158.7" y="112.8">21</text>
<text x="125.7" y="115.3">54</text>
<text x="158.7" y="115.3">22</text>
<text x="158.7" y="117.9">23</text>
<text x="62.2" y="125.5">1</text>
<text x="65.8" y="122" transform="rotate(-90 65.8 122)">2</text>
<text x="68.5" y="125.5">3</text>
<text x="125.7" y="125.5">10</text>
<text x="126.3" y="120.4">8</text>
<text x="126.3" y="122.9">9</text>
<text x="158.7" y="120.4">41</text>
<text x="158.7" y="122.9">42</text>
<text x="158.7" y="125.5">43</text>
<text x="65.8" y="130.9" transform="rotate(-90 65.8 130.9)">4</text>
<text x="125.7" y="128">11</text>
<text x="125.7" y="130.6">24</text>
<text x="158.7" y="128">44</text>
<text x="158.7" y="130.6">45</text>
<text x="125.7" y="133.1">25</text>
<text x="125.7" y="135.6">37</text>
<text x="158.7" y="133.1">46</text>
<text x="158.7" y="135.6">49</text>
<text x="125.7" y="138.2">38</text>
<text x="125.7" y="140.7">39</text>
<text x="125.7" y="143.3">40</text>
<text x="158.7" y="138.2">50</text>
<text x="158.7" y="143.3">26</text>
<text x="125.7" y="145.8">51</text>
<text x="125.7" y="148.3">52</text>
<text x="158.7" y="145.8">27</text>
<text x="158.7" y="148.3">28</text>
<text x="273" y="149.6">1</text>
<text x="281.9" y="149.6">2</text>
<text x="125.7" y="150.9">53</text>
<text x="126.3" y="153.4">2</text>
<text x="126.3" y="156">3</text>
<text x="158.7" y="150.9">55</text>
<text x="158.7" y="153.4">56</text>
<text x="158.7" y="156">57</text>
<text x="273" y="152.1">3</text>
<text x="273" y="154.7">5</text>
<text x="281.9" y="152.1">4</text>
<text x="281.9" y="154.7">6</text>
<text x="126.3" y="158.5">4</text>
<text x="158.7" y="158.5">58</text>
<text x="158.7" y="161">59</text>
<text x="273" y="157.2">7</text>
<text x="273" y="159.8">9</text>
<text x="281.3" y="159.8">10</text>
<text x="281.9" y="157.2">8</text>
<text x="158.7" y="163.6">61</text>
<text x="158.7" y="166.1">62</text>
<text x="158.7" y="168.7">29</text>
<text x="158.7" y="171.2">30</text>
<text x="158.7" y="173.7">33</text>
<text x="158.7" y="176.3">34</text>
<text x="158.7" y="178.8">35</text>
<text x="158.7" y="181.4">36</text>
<text x="143.3" y="189.3" transform="rotate(-90 143.3 189.3)">18</text>
<text x="145.8" y="189.3" transform="rotate(-90 145.8 189.3)">12</text>
</g>
<g font-size="1.8" fill="#ffeb67">
<text x="353.2" y="83.5">USART1_TX</text>
<text x="353.2" y="86">USART1_RX</text>
<text x="162.7" y="124.1">USART1_TX</text>
<text x="162.7" y="126.7">USART1_RX</text>
</g>
<g font-size="1.8" fill="#80ff14">
<text x="102.8" y="101.3">NRST</text>
<text x="162.7" y="134.3">SWDIO</text>
<text x="162.7" y="136.8">SWCLK</text>
<text x="162.7" y="152.1">SWO</text>
<text x="368.5" y="150.8">SWDIO</text>
<text x="368.5" y="155.9">SWO</text>
<text x="368.5" y="153.4">SWCLK</text>
<text x="368.5" y="161">NRST</text>
</g>
<g font-size="1.8" fill="#23e8ff">
<text x="162.7" y="101.3">ADC1_IN0</text>
<text x="162.7" y="103.8">BUTTON</text>
</g>
<g font-size="1.8" fill="#0f0f0f">
<text x="118.1" y="105.1">BOOT0</text>
<text x="115.6" y="110.1">HSE_IN</text>
<text x="115.6" y="112.7">HSE_OUT</text>
<text x="71.1" y="125.4">XTAL_IN</text>
<text x="311.1" y="149.5">CONN_SWDIO</text>
<text x="311.1" y="152.1">CONN_SWCLK</text>
<text x="312.4" y="154.6">CONN_SWO</text>
<text x="312.4" y="159.7">CONN_NRST</text>
</g>
<g font-size="1.8" fill="#0000c2">
<text x="283.1" y="108.6">PESD3V3L1BA,115</text>
<text x="51.7" y="158.6">CL =</text>
<text x="59.2" y="158.6">2</text>
<text x="61.6" y="158.6">*</text>
<text x="63.7" y="158.6">(Cload</text>
<text x="73.9" y="158.6">Cstray)</text>
<text x="251.4" y="173.3">PESD3V3L1BA,115</text>
<text x="291.5" y="191.9">PESD3V3L1BA,115</text>
<text x="336.8" y="199">Place</text>
<text x="343.2" y="199">series</text>
<text x="350" y="199">termination</text>
<text x="362" y="199">resistor</text>
<text x="370.4" y="199">closer</text>
<text x="377.4" y="199">to</text>
<text x="380.4" y="199">MCU not</text>
<text x="389.8" y="199">connector</text>
</g>
<text font-size="1.8" fill="#2800ff" x="162.7" y="144.5">LED_STATUS</text>
<g font-size="1.8" fill="#fc0bff">
<text x="162.7" y="159.7">I2C1_SCL</text>
<text x="162.7" y="162.2">I2C1_SDA</text>
</g>
</svg>
